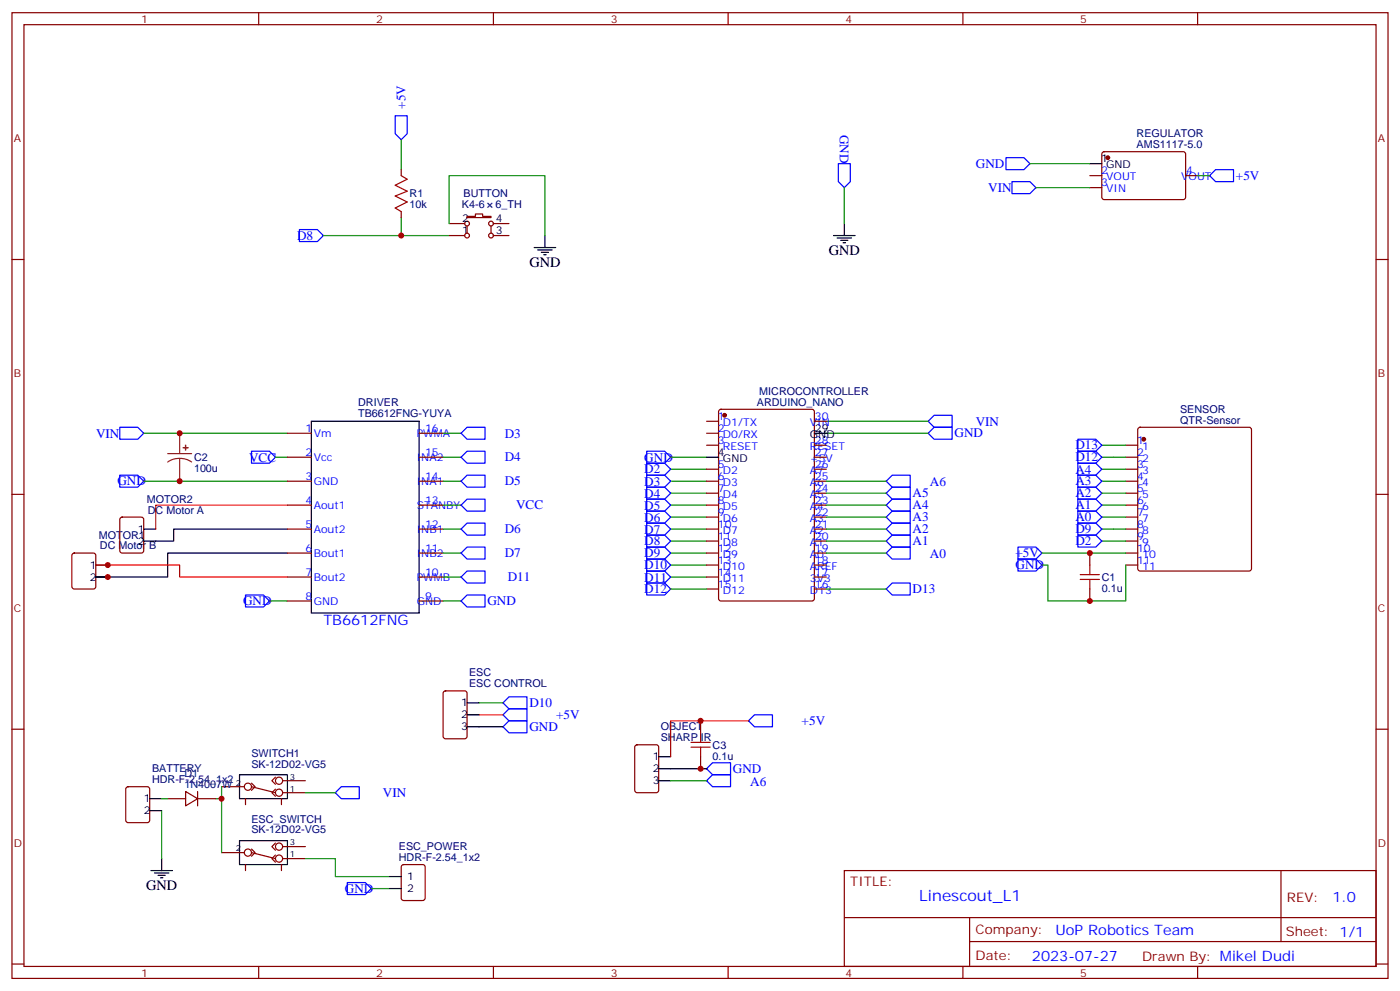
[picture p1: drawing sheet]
<svg xmlns="http://www.w3.org/2000/svg" width="412mm" height="292mm" viewBox="0 0 412 292" stroke-linecap="round" stroke-linejoin="round" font-family="sans-serif">
<g fill="none" stroke="#870000" stroke-width=".35">
<path d="M3.5 3.7h405.4v284.4h-405.4zM7.1 7.3h398.2v277.3h-398.2zM76.2 3.7v3.6M145.3 3.7v3.6M214.5 3.7v3.6M283.6 3.7v3.6M352.8 3.7v3.6M118.2 50v1.7M321 51.7h3.6M321 55.2h3.6M324.8 44.9l.5-.2h23.5l.4 .7v12.9l-.7 .5-23.5-.1-.4-.6v-12.7zM349.2 51.7h3.6"/>
<path d="M3.5 76.4h3.6M118.2 62.3v1.8M132.3 69.4h4.6M132.3 65.8h4.6M137.6 63.7h2.5v-.7h2.1v.7h2.4v.4h-7zM137.6 66.5v2.2M144.6 66.5v2.2M145.3 69.4h4.6M145.3 65.8h4.6M405.3 76.4h3.6M84.7 134.6h7M84.7 127.6h7"/>
<path d="M123.5 134.6h7M123.5 127.6h7M208.1 131.1h3.6M208.1 138.1h3.6M208.1 124h3.6M208.1 127.6h3.6M211.9 120.7l.5-.2h26.8l.6 .4 .1 55.3-.5 .7-27 .1-.7-.5v-55.3zM239.9 131.1h3.5M239.9 134.6h3.5M239.9 138.1h3.5M239.9 124h3.5M331.6 131.1h3.5"/>
<path d="M331.6 134.6h3.5M331.6 138.1h3.5M335.4 126l.4-.2h32.1l.5 .2 .3 .5v40.9l-.3 .5-.5 .2h-32.1l-.5-.2-.2-.5v-40.9zM3.5 145.6h3.6M35.5 152.5l.5-.2h5.6l.7 .4v9.4l-.4 .7h-5.9l-.7-.4v-9.4zM84.7 141.7h7M84.7 148.7h7M84.7 155.8h7M123.5 141.7h7M123.5 148.7h7M123.5 155.8h7M208.1 141.7h3.6"/>
<path d="M208.1 145.2h3.6M208.1 148.7h3.6M208.1 152.3h3.6M208.1 155.8h3.6M208.1 159.3h3.6M239.9 141.7h3.5M239.9 145.2h3.5M239.9 148.7h3.5M239.9 152.3h3.5M239.9 155.8h3.5M239.9 159.3h3.5M331.6 141.7h3.5"/>
<path d="M331.6 145.2h3.5M331.6 148.7h3.5M331.6 152.3h3.5M331.6 155.8h3.5M331.6 159.3h3.5M405.3 145.6h3.6M21.4 163l.5-.2h5.6l.7 .5v9.4l-.4 .7h-5.9l-.7-.4v-9.5zM84.7 162.8h7M84.7 169.9h7M84.7 177h7M123.5 162.8h7M123.5 169.9h7"/>
<path d="M123.5 177h7M208.1 162.8h3.6M208.1 166.4h3.6M208.1 169.9h3.6M208.1 173.4h3.6M239.9 162.8h3.5M239.9 166.4h3.5M239.9 169.9h3.5M239.9 173.4h3.5M321 162.8v3.6M321 173.4v3.6M331.6 162.8h3.5"/>
<path d="M331.6 166.4h3.5M3.5 214.7h3.6M130.8 203.6l.4-.2h5.7l.6 .4 .1 13-.5 .7h-5.9l-.6-.4-.1-13zM187.2 219.5l.5-.2h5.6l.7 .4v13l-.4 .6-5.9 .1-.7-.5v-12.9zM206.4 212.2v3.6M405.3 214.7h3.6M37.3 231.8l.4-.2h5.7l.6 .5 .1 9.4-.5 .7h-5.9l-.6-.4-.1-9.5zM49.4 235.2h5.3M54.7 233l3.5 2.2-3.5 2.1zM58.2 235.2h5.3M58.2 233v4.3M65.3 231.6h6.7"/>
<path d="M72.3 235.2v1.7M74.1 230.6l1 1-1 1.1M74.1 231.6l7 1.8M81.1 228.8l-1 1.1 1 1M81.1 232.3l-1 1.1 1 1.1M82.9 235.2v1.7M83.3 229.9h6.7M83.3 233.4h6.7M206.4 222.8v3.5M65.3 251h6.7M72.3 254.6v1.7M74.1 250l1 1-1 1.1"/>
<path d="M74.1 251l7 1.8M81.1 248.2l-1 1.1 1 1M81.1 251.7l-1 1.1 1 1.1M82.9 254.6v1.7M83.3 249.3h6.7M83.3 252.8h6.7M118.4 254.8l.5-.2h5.6l.7 .4v9.4l-.4 .7h-5.9l-.7-.4v-9.4zM248.7 256.3h156.6v28.3h-156.6zM377.3 256.4v20.8M248.7 270.2h156.5M285.6 277.2h119.6M285.6 270.2v14.1"/>
<path d="M3.5 283.8h3.6M76.2 284.6v3.5M145.3 284.6v3.5M214.5 284.6v3.5M283.6 284.6v3.5M352.8 284.6v3.5M405.3 283.8h3.6"/>
<circle cx="137.6" cy="65.8" r=".71"/>
<circle cx="137.6" cy="69.4" r=".71"/>
<circle cx="144.6" cy="65.8" r=".71"/>
<circle cx="144.6" cy="69.4" r=".71"/>
<circle cx="73" cy="231.6" r="1.06"/>
<circle cx="82.2" cy="229.9" r="1.06"/>
<circle cx="82.2" cy="233.4" r="1.06"/>
<circle cx="73" cy="251" r="1.06"/>
<circle cx="82.2" cy="252.8" r="1.06"/>
<circle cx="82.2" cy="249.3" r="1.06"/>
</g>
<g fill="none" stroke="#000" stroke-width=".35">
<path d="M321 48.2h3.6M157.3 72.9h6.4M158.4 73.6h4.2M159.5 74.3h2.1M160.2 75h.7M160.5 69.4v3.5M245.5 69.4h6.4M246.6 70.1h4.2M247.6 70.8h2.2M248.4 71.5h.7M248.7 65.8v3.6M91.7 124h31.8v56.5h-31.8z"/>
<path d="M208.1 134.6h3.6M239.9 127.6h3.5M42.3 155.8h3.6M84.7 155.8h-33.5v3.5h-8.9M28.2 166.4h3.5M84.7 162.8h-35.3v7.1h-21.2h3.5M137.6 214h10.6M137.6 206.9h3.5M137.6 210.5h3.5M44.1 235.2h3.5M44.1 238.7h3.5M70.6 228.1h14.1v7.1h-14.1z"/>
<path d="M194 222.8h3.6M194 226.3h14.1M194 229.9h3.6M44.4 256.3h6.4M45.5 257h4.2M46.6 257.7h2.1M47.3 258.4h.7M47.6 252.8v3.5M70.6 247.5h14.1v7.1h-14.1zM114.7 258.1h3.5M114.7 261.6h3.5"/>
</g>
<path d="M84.7 148.7h-38.8v7.1M28.2 166.4h24.7v3.5h31.8M141.1 210.5h7.1M220.5 212.2h-22.9v10.6" fill="none" stroke="#f00" stroke-width=".35"/>
<g fill="#870000" stroke="#870000" stroke-width=".35">
<circle cx="336.9" cy="129.3" r=".53"/>
<circle cx="213.4" cy="122.3" r=".53"/>
<circle cx="326.3" cy="46.4" r=".53"/>
</g>
<g fill="none" stroke="#008700" stroke-width=".35">
<path d="M118.2 41.1v8.9M248.7 55.2v10.6M303.4 48.2h17.6M305.2 55.2h15.8M352.8 51.7h3.5M95.2 69.4h37.1M118.2 64.1v5.3M132.3 65.8v-14.1h28.2v17.7M42.3 127.6h42.4M81.1 134.6h3.6M130.5 134.6h5.3M130.5 127.6h5.3"/>
<path d="M197.6 134.6h10.5M197.6 138.1h10.5M243.4 127.6h30M243.4 124h30M324.6 131.1h7M324.6 134.6h7M324.6 138.1h7M42.3 141.7h42.4M130.5 141.7h5.3M130.5 148.7h5.3M130.5 155.8h5.3M197.6 141.7h10.5"/>
<path d="M197.6 148.7h10.5M197.6 152.3h10.5M197.6 155.8h10.5M197.6 159.3h10.5M197.6 145.2h10.5M243.4 141.7h17.7M243.4 148.7h17.7M243.4 152.3h17.7M243.4 155.8h17.7M243.4 159.3h17.7M243.4 145.2h17.7M324.6 141.7h7"/>
<path d="M324.6 148.7h7M324.6 152.3h7M324.6 155.8h7M324.6 159.3h7M324.6 145.2h7M79.4 177h5.3M130.5 177h5.3M130.5 169.9h5.3M130.5 162.8h5.3M197.6 169.9h10.5M197.6 166.4h10.5M197.6 162.8h10.5"/>
<path d="M197.6 173.4h10.5M243.4 162.8h17.7M243.4 173.4h17.7M306.9 166.4h1.8v10.6h22.9v-10.6M306.9 162.8h24.7M141.1 206.9h7.1M47.6 238.7v14.1M47.6 235.2h1.8M63.5 235.2h1.8v15.8M65.3 231.6v3.6M90 233.4h8.8M197.6 229.9h10.5"/>
<path d="M90 252.8h8.8v5.3h15.9M109.4 261.6h5.3"/>
</g>
<g fill="none" stroke="#00f" stroke-width=".35">
<path d="M116.4 34.1h3.5v5.3l-1.7 1.7-1.8-1.7zM246.9 48.2h3.6v5.3l-1.8 1.7-1.8-1.7zM296.3 46.4h5.3l1.8 1.8-1.8 1.8h-5.3zM298.1 53.5h5.3l1.8 1.7-1.8 1.8h-5.3zM356.3 51.7l1.8-1.7h5.3v3.5h-5.3zM88.2 67.6h5.3l1.7 1.8-1.7 1.7h-5.3zM35.3 139.9h5.3l1.7 1.8-1.7 1.7h-5.3zM35.3 125.8h5.3l1.7 1.8-1.7 1.7h-5.3zM74.1 132.9h5.3l1.7 1.7-1.7 1.8h-5.3zM137.6 139.9h5.3v3.5h-5.3l-1.8-1.7zM137.6 132.9h5.3v3.5h-5.3l-1.8-1.8zM137.6 125.8h5.3v3.5h-5.3l-1.8-1.7z"/>
<path d="M190.5 132.9h5.3l1.8 1.7-1.8 1.8h-5.3zM190.5 139.9h5.3l1.8 1.8-1.8 1.7h-5.3zM190.5 136.4h5.3l1.8 1.7-1.8 1.8h-5.3zM262.8 139.9h5.3v3.5h-5.3l-1.7-1.7zM273.4 127.6l1.8-1.8h5.3v3.5h-5.3zM275.2 122.3h5.3v3.5h-5.3l-1.8-1.8zM317.5 136.4h5.3l1.8 1.7-1.8 1.8h-5.3zM317.5 139.9h5.3l1.8 1.8-1.8 1.7h-5.3zM317.5 132.9h5.3l1.8 1.7-1.8 1.8h-5.3zM317.5 129.3h5.3l1.8 1.8-1.8 1.8h-5.3zM137.6 154h5.3v3.6h-5.3l-1.8-1.8zM137.6 147h5.3v3.5h-5.3l-1.8-1.8z"/>
<path d="M190.5 157.6h5.3l1.8 1.7-1.8 1.8h-5.3zM190.5 154h5.3l1.8 1.8-1.8 1.8h-5.3zM190.5 150.5h5.3l1.8 1.8-1.8 1.7h-5.3zM190.5 147h5.3l1.8 1.7-1.8 1.8h-5.3zM190.5 143.4h5.3l1.8 1.8-1.8 1.8h-5.3zM262.8 157.6h5.3v3.5h-5.3l-1.7-1.8zM262.8 154h5.3v3.6h-5.3l-1.7-1.8zM262.8 150.5h5.3v3.5h-5.3l-1.7-1.7zM262.8 147h5.3v3.5h-5.3l-1.7-1.8zM262.8 143.4h5.3v3.6h-5.3l-1.7-1.8zM317.5 143.4h5.3l1.8 1.8-1.8 1.8h-5.3zM317.5 147h5.3l1.8 1.7-1.8 1.8h-5.3z"/>
<path d="M317.5 150.5h5.3l1.8 1.8-1.8 1.7h-5.3zM317.5 154h5.3l1.8 1.8-1.8 1.8h-5.3zM317.5 157.6h5.3l1.8 1.7-1.8 1.8h-5.3zM72.3 175.2h5.3l1.8 1.8-1.8 1.7h-5.3zM137.6 175.2h5.3v3.5h-5.3l-1.8-1.7zM137.6 168.1h5.3v3.6h-5.3l-1.8-1.8zM137.6 161.1h5.3v3.5h-5.3l-1.8-1.8zM190.5 161.1h5.3l1.8 1.7-1.8 1.8h-5.3zM190.5 164.6h5.3l1.8 1.8-1.8 1.7h-5.3zM190.5 168.1h5.3l1.8 1.8-1.8 1.8h-5.3zM190.5 171.7h5.3l1.8 1.7-1.8 1.8h-5.3zM262.8 161.1h5.3v3.5h-5.3l-1.7-1.8z"/>
<path d="M262.8 171.7h5.3v3.5h-5.3l-1.7-1.8zM299.9 164.6h5.3l1.7 1.8-1.7 1.7h-5.3zM299.9 161.1h5.3l1.7 1.7-1.7 1.8h-5.3zM149.9 205.2h5.3v3.5h-5.3l-1.7-1.8zM149.9 212.2h5.3v3.6h-5.3l-1.7-1.8zM149.9 208.7h5.3v3.5h-5.3l-1.7-1.7zM222.2 210.5h5.3v3.5h-5.3l-1.7-1.8zM100.5 231.6h5.3v3.6h-5.3l-1.7-1.8zM208.1 229.9l1.8-1.8h5.3v3.5h-5.3zM209.9 224.6h5.3v3.5h-5.3l-1.8-1.8zM102.3 259.9h5.3l1.8 1.7-1.8 1.8h-5.3z"/>
</g>
<path d="M49.4 133.6h7M52.9 135l-1.8 .2-1.7 .8M52.9 135l1.9 .2 1.6 .8M52.9 127.6v6M52.9 135v6.7" fill="none" stroke="#8c2424" stroke-width=".35"/>
<g fill="#8c2424" stroke="#8c2424" stroke-width=".35">
<path d="M54 131.8h1.4z"/>
<path d="M54.6 131.1l.1 1.4z"/>
</g>
<path d="M118.2 51.7l1.7 1.1-3.5 1.7 3.5 1.8-3.5 1.4 3.5 1.8-3.5 1.7 1.8 1.1M318.2 169.2h5.6M318.2 170.6h5.6M321 166.4v2.8M321 170.6v2.8M203.6 218.6h5.6M203.6 220h5.6M206.4 215.8v2.8M206.4 220v2.8" fill="none" stroke="#a10000" stroke-width=".35"/>
<g fill="#c00">
<circle cx="118.2" cy="69.4" r=".88"/>
<circle cx="65.3" cy="235.2" r=".88"/>
<circle cx="31.8" cy="166.4" r=".88"/>
<circle cx="31.8" cy="169.9" r=".88"/>
<circle cx="52.9" cy="127.6" r=".88"/>
<circle cx="52.9" cy="141.7" r=".88"/>
<circle cx="321" cy="162.8" r=".88"/>
<circle cx="321" cy="177" r=".88"/>
<circle cx="206.4" cy="212.2" r=".88"/>
<circle cx="206.4" cy="226.3" r=".88"/>
</g>
<text font-size="4.6" fill="#00f" x="270.8" y="265.4">Linescout_L1</text>
<g font-size="4.2">
<text x="244.1" y="75">GND</text>
<text x="155.9" y="78.5">GND</text>
<text x="43" y="262">GND</text>
</g>
<g font-size="4.2" fill="#00f">
<text x="95.2" y="184">TB6612FNG</text>
<text x="392.5" y="265.6">1.0</text>
<text x="310.9" y="275.2">UoP Robotics Team</text>
<text x="304" y="283">2023-07-27</text>
</g>
<g font-size="3.9" fill="#00f">
<text x="119.4" y="32" transform="rotate(-90 119.4 32)">+5V</text>
<text x="247.4" y="39.7" transform="rotate(90 247.4 39.7)">GND</text>
<text x="287.5" y="49.5">GND</text>
<text x="364.1" y="53">+5V</text>
<text x="291.1" y="56.5">VIN</text>
<text x="87.5" y="70.6">D8</text>
<text x="287.4" y="125.3">VIN</text>
<text x="28.3" y="128.8">VIN</text>
<text x="148.7" y="128.8">D3</text>
<text x="281.2" y="128.8">GND</text>
<text x="73.4" y="136">VCC</text>
<text x="148.7" y="135.9">D4</text>
<text x="189.8" y="135.9">GND</text>
<text x="316.8" y="135.8">D12</text>
<text x="316.8" y="132.3">D13</text>
<text x="34.6" y="142.9">GND</text>
<text x="148.7" y="142.9">D5</text>
<text x="189.8" y="143">D3</text>
<text x="189.8" y="139.4">D2</text>
<text x="273.9" y="143.1">A6</text>
<text x="316.8" y="139.4">A4</text>
<text x="316.8" y="142.9">A3</text>
<text x="152" y="150">VCC</text>
<text x="189.8" y="146.6">D4</text>
<text x="268.8" y="150">A4</text>
<text x="268.8" y="146.5">A5</text>
<text x="316.8" y="146.5">A2</text>
<text x="189.8" y="153.6">D6</text>
<text x="189.8" y="150.1">D5</text>
<text x="268.8" y="153.5">A3</text>
<text x="316.8" y="150">A1</text>
<text x="316.8" y="153.5">A0</text>
<text x="148.7" y="157">D6</text>
<text x="189.8" y="160.5">D8</text>
<text x="189.8" y="157.1">D7</text>
<text x="268.8" y="160.6">A1</text>
<text x="268.8" y="157">A2</text>
<text x="316.8" y="157.1">D9</text>
<text x="316.8" y="160.6">D2</text>
<text x="148.7" y="164.1">D7</text>
<text x="189.8" y="164.1">D9</text>
<text x="189.8" y="167.5">D10</text>
<text x="273.9" y="164.3">A0</text>
<text x="299.2" y="167.6">GND</text>
<text x="299.2" y="164">+5V</text>
<text x="149.6" y="171.2">D11</text>
<text x="189.8" y="171.3">D11</text>
<text x="71.6" y="178.2">GND</text>
<text x="143.6" y="178.2">GND</text>
<text x="189.8" y="174.6">D12</text>
<text x="268.8" y="174.6">D13</text>
<text x="155.9" y="208.1">D10</text>
<text x="155.9" y="215.3">GND</text>
<text x="163.8" y="211.7">+5V</text>
<text x="236.1" y="213.5">+5V</text>
<text x="215.9" y="227.6">GND</text>
<text x="221" y="231.3">A6</text>
<text x="112.8" y="234.7">VIN</text>
<text x="101.6" y="262.8">GND</text>
</g>
<g font-size="3.9" fill="#800">
<text x="250.5" y="260.9">TITLE:</text>
<text x="379.1" y="265.6">REV:</text>
<text x="287.4" y="275.1">Company:</text>
<text x="378.7" y="275.7">Sheet: 1/1</text>
<text x="287.4" y="282.8">Date:</text>
<text x="336.4" y="282.9">Drawn By: Mikel Dudi</text>
</g>
<g font-size="3.2" fill="#800">
<text x="41.6" y="6.7">1</text>
<text x="110.8" y="6.7">2</text>
<text x="179.9" y="6.7">3</text>
<text x="249.1" y="6.7">4</text>
<text x="318.2" y="6.7">5</text>
<text x="4.1" y="41.8">A</text>
<text x="405.9" y="41.8">A</text>
<text x="4.1" y="111">B</text>
<text x="405.9" y="111">B</text>
<text x="4.1" y="180.1">C</text>
<text x="405.9" y="180.1">C</text>
<text x="4.1" y="249.3">D</text>
<text x="405.9" y="249.3">D</text>
<text x="41.6" y="287.5">1</text>
<text x="110.8" y="287.5">2</text>
<text x="179.9" y="287.5">3</text>
<text x="249.1" y="287.5">4</text>
<text x="318.2" y="287.5">5</text>
</g>
<g font-size="3.2" fill="#000080">
<text x="334.8" y="40.4">REGULATOR</text>
<text x="334.8" y="43.6">AMS1117-5.0</text>
<text x="120.6" y="58.1">R1</text>
<text x="136.6" y="57.9">BUTTON</text>
<text x="120.6" y="61.4">10k</text>
<text x="136.1" y="61.1">K4-6</text>
<text x="146" y="61.1">6_TH</text>
<text x="105.5" y="119.7">DRIVER</text>
<text x="223" y="119.5">ARDUINO_NANO</text>
<text x="223.7" y="116.3">MICROCONTROLLER</text>
<text x="105.5" y="122.9">TB6612FNG-YUYA</text>
<text x="347.6" y="124.7">QTR-Sensor</text>
<text x="347.6" y="121.6">SENSOR</text>
<text x="57.1" y="135.8">C2</text>
<text x="57.1" y="139">100u</text>
<text x="43.2" y="148.1">MOTOR2</text>
<text x="43.6" y="151.2">DC Motor A</text>
<text x="29.1" y="158.7">MOTOR1</text>
<text x="29.4" y="161.8">DC Motor B</text>
<text x="324.6" y="171">C1</text>
<text x="324.6" y="174.3">0.1u</text>
<text x="138.2" y="202.4">ESC CONTROL</text>
<text x="138.2" y="199.2">ESC</text>
<text x="194.6" y="215.1">OBJECT</text>
<text x="194.6" y="218.2">SHARP IR</text>
<text x="209.9" y="220.4">C3</text>
<text x="44.8" y="227.4">BATTERY</text>
<text x="74" y="226">SK-12D02-VG5</text>
<text x="74" y="222.8">SWITCH1</text>
<text x="209.9" y="223.6">0.1u</text>
<text x="44.8" y="230.6">HDR-F-2.54_1x2</text>
<text x="54.3" y="232">1N4007W</text>
<text x="54.3" y="228.8">D1</text>
<text x="74" y="245.4">SK-12D02-VG5</text>
<text x="74" y="242.2">ESC_SWITCH</text>
<text x="117.5" y="250.3">ESC_POWER</text>
<text x="117.5" y="253.5">HDR-F-2.54_1x2</text>
</g>
<g font-size="3.2">
<text x="324.4" y="47.8">1</text>
<text x="325.9" y="49.6">GND</text>
<text x="136.2" y="65.5">2</text>
<text x="146" y="65.5">4</text>
<text x="136.2" y="69">1</text>
<text x="146" y="69">3</text>
<text x="238.6" y="129">GND</text>
<text x="240.1" y="127.2">29</text>
<text x="211.5" y="134.3">4</text>
<text x="213" y="136">GND</text>
<text x="40.6" y="156.8">1</text>
<text x="40.6" y="160.4">2</text>
<text x="26.5" y="167.4">1</text>
<text x="26.5" y="171">2</text>
<text x="135.8" y="208">1</text>
<text x="135.8" y="211.5">2</text>
<text x="135.8" y="215.1">3</text>
<text x="192.3" y="223.9">1</text>
<text x="192.3" y="227.4">2</text>
<text x="192.3" y="230.9">3</text>
<text x="42.3" y="236.2">1</text>
<text x="42.3" y="239.7">2</text>
<text x="119.9" y="259.2">1</text>
<text x="119.9" y="262.7">2</text>
</g>
<g font-size="3.2" fill="#00f">
<text x="324.4" y="51.4">2</text>
<text x="325.9" y="53.1">VOUT</text>
<text x="347.9" y="53.1">VOUT</text>
<text x="349.4" y="51.4">4</text>
<text x="324.4" y="54.9">3</text>
<text x="325.9" y="56.7">VIN</text>
<text x="211.5" y="123.7">1</text>
<text x="213" y="125.4">D1/TX</text>
<text x="238.6" y="125.4">VIN</text>
<text x="240.1" y="123.7">30</text>
<text x="90" y="127.2">1</text>
<text x="92.4" y="128.6">Vm</text>
<text x="122.8" y="128.6">PWMA</text>
<text x="125.2" y="127.2">16</text>
<text x="211.5" y="127.2">2</text>
<text x="211.5" y="130.7">3</text>
<text x="213" y="129">D0/RX</text>
<text x="240.1" y="130.7">28</text>
<text x="335" y="130.7">1</text>
<text x="90" y="134.3">2</text>
<text x="92.4" y="135.7">Vcc</text>
<text x="122.8" y="135.7">INA2</text>
<text x="125.2" y="134.3">15</text>
<text x="211.5" y="137.8">5</text>
<text x="213" y="132.5">RESET</text>
<text x="238.6" y="136">+5V</text>
<text x="238.6" y="132.5">RESET</text>
<text x="240.1" y="137.8">26</text>
<text x="240.1" y="134.3">27</text>
<text x="335" y="134.3">2</text>
<text x="335" y="137.8">3</text>
<text x="336.4" y="132.5">1</text>
<text x="336.4" y="136">2</text>
<text x="90" y="141.3">3</text>
<text x="92.4" y="142.7">GND</text>
<text x="122.8" y="142.7">INA1</text>
<text x="125.2" y="141.3">14</text>
<text x="211.5" y="141.3">6</text>
<text x="213" y="139.6">D2</text>
<text x="213" y="143.1">D3</text>
<text x="238.6" y="143.1">A6</text>
<text x="238.6" y="139.6">A7</text>
<text x="240.1" y="141.3">25</text>
<text x="335" y="141.3">4</text>
<text x="336.4" y="139.6">3</text>
<text x="336.4" y="143.1">4</text>
<text x="90" y="148.4">4</text>
<text x="92.4" y="149.8">Aout1</text>
<text x="122.8" y="149.8">STANBY</text>
<text x="125.2" y="148.4">13</text>
<text x="211.5" y="144.9">7</text>
<text x="211.5" y="148.4">8</text>
<text x="213" y="146.6">D4</text>
<text x="238.6" y="146.6">A5</text>
<text x="240.1" y="148.4">23</text>
<text x="240.1" y="144.9">24</text>
<text x="335" y="144.9">5</text>
<text x="335" y="148.4">6</text>
<text x="336.4" y="146.6">5</text>
<text x="90" y="155.4">5</text>
<text x="125.2" y="155.4">12</text>
<text x="211.5" y="151.9">9</text>
<text x="211.5" y="155.4">10</text>
<text x="213" y="150.1">D5</text>
<text x="213" y="153.7">D6</text>
<text x="238.6" y="153.7">A3</text>
<text x="238.6" y="150.1">A4</text>
<text x="240.1" y="155.4">21</text>
<text x="240.1" y="151.9">22</text>
<text x="335" y="151.9">7</text>
<text x="335" y="155.4">8</text>
<text x="336.4" y="150.1">6</text>
<text x="336.4" y="153.7">7</text>
<text x="92.4" y="156.8">Aout2</text>
<text x="122.8" y="156.8">INB1</text>
<text x="211.5" y="159">11</text>
<text x="213" y="157.2">D7</text>
<text x="213" y="160.7">D8</text>
<text x="238.6" y="160.7">A1</text>
<text x="238.6" y="157.2">A2</text>
<text x="240.1" y="159">20</text>
<text x="335" y="159">9</text>
<text x="336.4" y="157.2">8</text>
<text x="336.4" y="160.7">9</text>
<text x="90" y="162.5">6</text>
<text x="92.4" y="163.9">Bout1</text>
<text x="122.8" y="163.9">INB2</text>
<text x="125.2" y="162.5">11</text>
<text x="211.5" y="162.5">12</text>
<text x="211.5" y="166">13</text>
<text x="213" y="164.3">D9</text>
<text x="213" y="167.8">D10</text>
<text x="238.6" y="167.8">AREF</text>
<text x="238.6" y="164.3">A0</text>
<text x="240.1" y="166">18</text>
<text x="240.1" y="162.5">19</text>
<text x="335" y="162.5">10</text>
<text x="335" y="166">11</text>
<text x="336.4" y="164.3">10</text>
<text x="336.4" y="167.8">11</text>
<text x="90" y="169.5">7</text>
<text x="92.4" y="171">Bout2</text>
<text x="122.8" y="171">PWMB</text>
<text x="125.2" y="169.5">10</text>
<text x="211.5" y="169.5">14</text>
<text x="211.5" y="173.1">15</text>
<text x="213" y="171.3">D11</text>
<text x="238.6" y="171.3">3V3</text>
<text x="240.1" y="173.1">16</text>
<text x="240.1" y="169.5">17</text>
<text x="90" y="176.6">8</text>
<text x="92.4" y="178">GND</text>
<text x="122.8" y="178">GND</text>
<text x="125.2" y="176.6">9</text>
<text x="213" y="174.8">D12</text>
<text x="238.6" y="174.8">D13</text>
</g>
<g font-size="2.5">
<text x="69.5" y="231.3">2</text>
<text x="85.4" y="229.5">3</text>
<text x="85.4" y="233">1</text>
<text x="69.5" y="250.7">2</text>
<text x="85.4" y="248.9">3</text>
<text x="85.4" y="252.4">1</text>
</g>
</svg>
